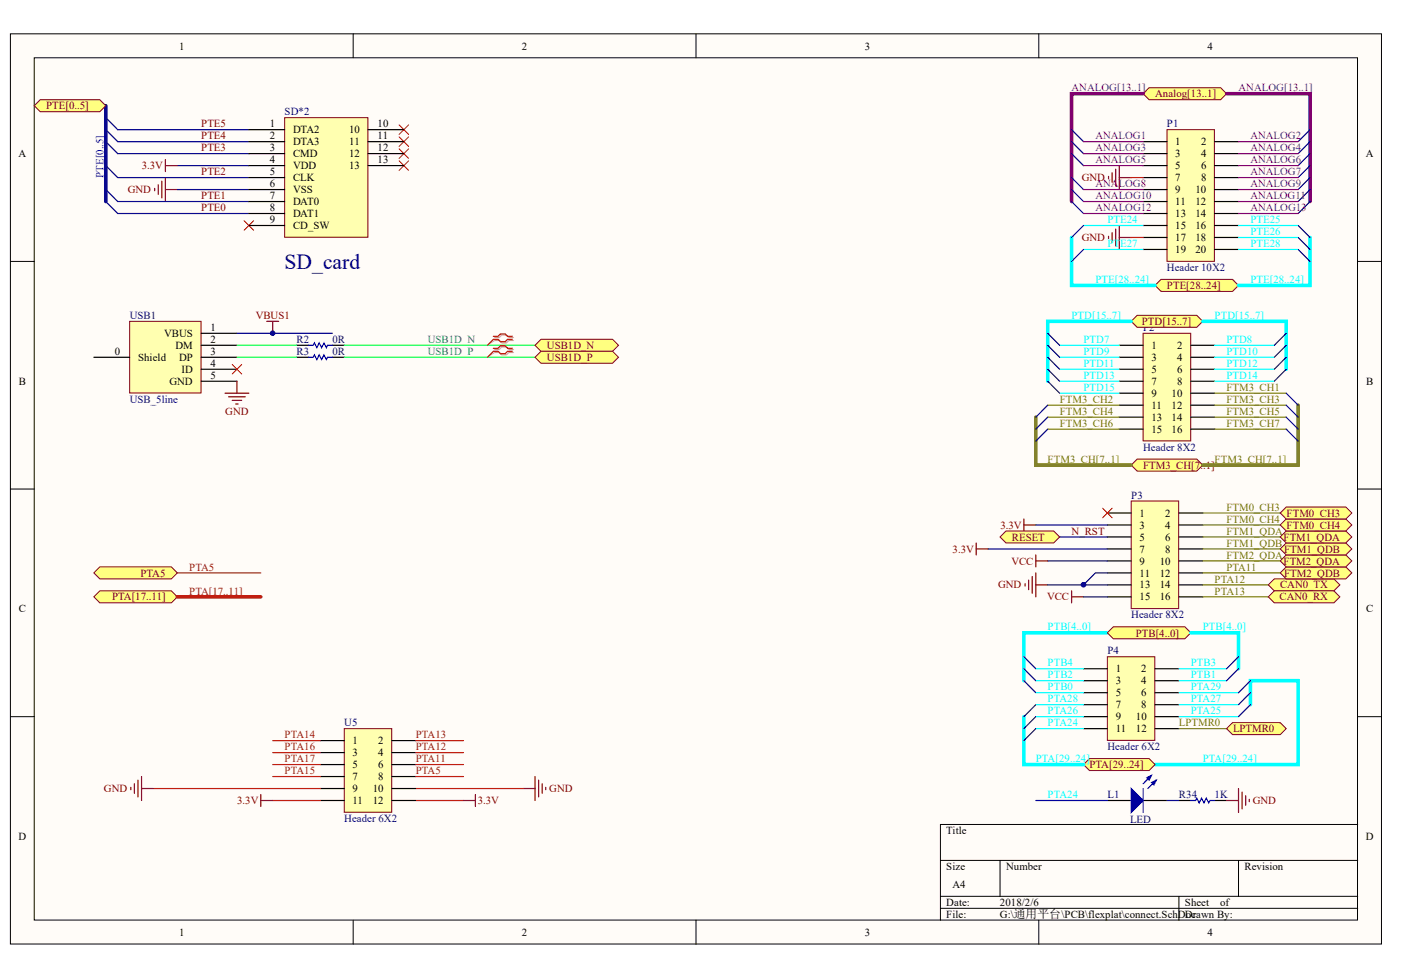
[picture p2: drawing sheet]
<svg xmlns="http://www.w3.org/2000/svg" width="289mm" height="202mm" viewBox="0 0 289 202" stroke-linecap="round" stroke-linejoin="round" font-family="sans-serif">
<g fill="#fffcf8" stroke="#000" stroke-width=".21">
<path d="M2.1 7h282.8v187.7h-282.8z"/>
<path d="M7.1 11.9h272.9v177.9h-272.9z"/>
</g>
<g fill="none" stroke="#000" stroke-width=".21">
<path d="M72.8 7v4.9M143.5 7v4.9M214.2 7v4.9M2.1 53.9h5M280 53.9h4.9M2.1 100.9h5M280 100.9h4.9M2.1 147.8h5M280 147.8h4.9M193.9 177.5h86.1M206.2 177.5v7.4M255.4 177.5v7.4"/>
<path d="M280 170.1h-86.1v19.7M72.8 189.8v5M143.5 189.8v5M193.9 184.9h86.1M193.9 187.4h86.1M214.2 189.8v5M243.1 184.9v4.9"/>
</g>
<g fill="none" stroke="#800000" stroke-width=".25">
<path d="M31.9 38.9v.4M32.6 38.1v2M33.4 37.4v3.4M34.1 32.9v2.5M34.1 36.6v5M34.1 34.2h2.5M34.1 39.1h2.5M212.1 119.7v1.9M212.9 118.9v3.5M213.6 118.2v4.9M211.4 120.4v.5M213.6 120.6h2.5"/>
<path d="M221 121.9v2.4M221 123.1h2.4"/>
</g>
<path d="M21.8 24.3l2.5 2.4h27M21.8 26.7l2.5 2.5h27M21.8 29.2l2.5 2.5h27M21.8 34.2l2.5 2.4h27M21.8 39.1l2.5 2.5h27M36.6 34.2h14.7M36.6 39.1h14.7M21.8 41.6l2.5 2.4h27" fill="none" stroke="#000080" stroke-width=".25"/>
<path d="M21.8 21.8v19.8" fill="none" stroke="#000080" stroke-width=".74"/>
<path d="M233.3 103.3h9.8v22.2h-9.8z" fill="#ffffb0" stroke="#800000" stroke-width=".21"/>
<g fill="none" stroke="#000" stroke-width=".25">
<path d="M228.4 105.8h4.9M228.4 108.3h4.9M228.4 110.8h4.9M228.4 113.2h4.9M228.4 115.7h4.9M228.4 118.2h4.9M243.1 105.8h4.9M243.1 108.3h4.9M243.1 110.8h4.9M243.1 113.2h4.9M243.1 115.7h4.9M243.1 118.2h4.9"/>
<path d="M228.4 120.6h4.9M228.4 123.1h4.9M243.1 120.6h4.9M243.1 123.1h4.9"/>
</g>
<path d="M227.4 104.8l2 2M229.4 104.8l-2 2" fill="none" stroke="#f00" stroke-width=".21"/>
<path d="M203.8 113.2h24.6M213.6 108.3h14.8M216.1 115.7h12.3M218.5 110.8h9.9M228.4 118.2h-2.5l-2.5 2.4M216.1 120.6h12.3M223.4 123.1h5" fill="none" stroke="#000080" stroke-width=".25"/>
<circle cx="223.4" cy="120.6" r=".47" fill="#000080" stroke="#000080" stroke-width=".21"/>
<path d="M211.2 107.1v2.4M211.2 108.3h2.4" fill="none" stroke="#800000" stroke-width=".25"/>
<path d="M228.4 135.5h9.8v17.2h-9.8z" fill="#ffffb0" stroke="#800000" stroke-width=".21"/>
<path d="M223.4 137.9h5M238.2 137.9h4.9M223.4 140.4h5M223.4 142.9h5M223.4 145.4h5M223.4 147.8h5M223.4 150.3h5M238.2 140.4h4.9M238.2 142.9h4.9M238.2 145.4h4.9M238.2 147.8h4.9M238.2 150.3h4.9" fill="none" stroke="#000" stroke-width=".25"/>
<path d="M240.7 26.7h9.7v27.2h-9.7z" fill="#ffffb0" stroke="#800000" stroke-width=".21"/>
<g fill="none" stroke="#000" stroke-width=".25">
<path d="M235.7 29.2h5M235.7 31.7h5M235.7 34.2h5M235.7 36.6h5M235.7 39.1h5M250.5 29.2h4.9M250.5 31.7h4.9M250.5 34.2h4.9M250.5 36.6h4.9M250.5 39.1h4.9M235.7 41.6h5M235.7 44h5"/>
<path d="M235.7 46.5h5M235.7 49h5M235.7 51.5h5M250.5 41.6h4.9M250.5 44h4.9M250.5 46.5h4.9M250.5 49h4.9M250.5 51.5h4.9"/>
</g>
<path d="M228.6 36.4v.5M229.4 35.6v2M230.1 34.9v3.5M230.8 34.2v4.9M230.8 36.6h2.5M228.6 48.7v.5M229.4 48v2M230.1 47.3v3.4M230.8 46.5v5M230.8 49h2.5" fill="none" stroke="#800000" stroke-width=".25"/>
<path d="M235.7 68.8h9.9v22.1h-9.9z" fill="#ffffb0" stroke="#800000" stroke-width=".21"/>
<g fill="none" stroke="#000" stroke-width=".25">
<path d="M230.8 71.2h4.9M230.8 73.7h4.9M230.8 76.2h4.9M230.8 78.6h4.9M245.6 71.2h4.9M245.6 73.7h4.9M245.6 76.2h4.9M245.6 78.6h4.9M230.8 81.1h4.9M230.8 83.6h4.9M230.8 86h4.9M230.8 88.5h4.9"/>
<path d="M245.6 81.1h4.9M245.6 83.6h4.9M245.6 86h4.9M245.6 88.5h4.9"/>
</g>
<path d="M55 66.3h2.5M56.2 66.3v2.5" fill="none" stroke="#800000" stroke-width=".25"/>
<circle cx="56.2" cy="68.7" r=".47" fill="#000080" stroke="#000080" stroke-width=".21"/>
<path d="M26.7 66.3h14.8v14.8h-14.8z" fill="#ffffb0" stroke="#800000" stroke-width=".21"/>
<path d="M19.4 73.7h7.3M41.5 68.8h7.4M41.5 71.2h7.4M41.5 73.7h7.4M41.5 76.2h7.4M41.5 78.6h7.4M61.2 71.2h2.4M61.2 73.7h2.4M68.5 71.2h2.5M68.5 73.7h2.5" fill="none" stroke="#000" stroke-width=".25"/>
<path d="M63.6 71.2h1l.2-.5 .5 1 .5-1 .5 1 .5-1 .5 1 .3-.5h.9M63.6 73.7h1l.2-.5 .5 1 .5-1 .5 1 .5-1 .5 1 .3-.5h.9" fill="none" stroke="#00f" stroke-width=".25"/>
<path d="M48.9 78.6v2.5M46.4 81.1h4.9M47.1 81.8h3.5M47.9 82.6h1.9M48.6 83.3h.5" fill="none" stroke="#800000" stroke-width=".25"/>
<path d="M48.9 68.8h19.6" fill="none" stroke="#000080" stroke-width=".25"/>
<path d="M48.9 71.2h12.3M48.9 73.7h12.3M71 71.2h39.3M71 73.7h39.3" fill="none" stroke="#0f0" stroke-width=".25"/>
<path d="M102 69.6h1l.5-.5h.9l.5 .5h1M102 70.2h1l.5 .5h.9l.5-.5h1M102 72.1h1l.5-.5h.9l.5 .5h1M102 72.7h1l.5 .5h.9l.5-.5h1" fill="none" stroke="#d0a19e" stroke-width=".25"/>
<path d="M102 70.2l-1.5 1M102 72.7l-1.5 1" fill="none" stroke="#d0a19e" stroke-width=".21"/>
<path d="M101.7 69.4h1l.5-.5h1l.5 .5h1M101.7 70h1l.5 .5h1l.5-.5h1M101.7 71.8h1l.5-.5h1l.5 .5h1M101.7 72.5h1l.5 .5h1l.5-.5h1" fill="none" stroke="#f00" stroke-width=".25"/>
<path d="M101.7 70l-1.2 1.2M101.7 72.5l-1.2 1.2" fill="none" stroke="#f00" stroke-width=".21"/>
<g fill="#ffff80" stroke="#800000" stroke-width=".21">
<path d="M8.3 20.6h12.3l1.2 1.2-1.2 1.2h-12.3l-1.2-1.2z" fill-rule="evenodd"/>
<path d="M111.6 70h14.7l1.3 1.2-1.3 1.3h-14.7l-1.3-1.3z" fill-rule="evenodd"/>
<path d="M111.6 72.5h14.7l1.3 1.2-1.3 1.2h-14.7l-1.3-1.2z" fill-rule="evenodd"/>
<path d="M207.5 109.5h9.8l1.2 1.3-1.2 1.2h-9.8l-1.3-1.2z" fill-rule="evenodd"/>
</g>
<path d="M213.6 114.5v2.4M213.6 115.7h2.5M253 165.1h2.4M255.4 162.6v5M256.2 163.4v3.4M256.9 164.1v2M257.6 164.9v.5" fill="none" stroke="#800000" stroke-width=".25"/>
<path d="M82.3 25.8l2 1.9M82.3 28.2l2 2M82.3 30.7l2 2M82.3 33.2l2 1.9M84.3 25.8l-2 1.9M84.3 28.2l-2 2M84.3 30.7l-2 2M84.3 33.2l-2 1.9M50.3 45.5l2 2M52.3 45.5l-2 2" fill="none" stroke="#f00" stroke-width=".21"/>
<path d="M228.4 165.1h4.9M235.7 165.1h5M243.1 165.1h2.5M250.5 165.1h2.5" fill="none" stroke="#000" stroke-width=".25"/>
<g fill="#00f" stroke="#00f" stroke-width=".25">
<path d="M233.3 162.6l2.4 2.5-2.4 2.5z"/>
<path d="M237.5 161.4l.9-.5-.4 1z"/>
<path d="M236.5 160.4l1-.5-.5 1z"/>
</g>
<path d="M237.5 159.9l-1.8 1.8M213.6 165.1h14.8M235.7 162.6v5M238.4 160.9l-1.7 1.7M245.6 165.1h1l.2-.5 .5 1 .5-1 .5 1 .5-1 .5 1 .2-.5h1" fill="none" stroke="#00f" stroke-width=".25"/>
<path d="M240.7 165.1h2.4" fill="none" stroke="#000080" stroke-width=".25"/>
<path d="M58.7 24.3h17.2v24.6h-17.2z" fill="#ffffb0" stroke="#800000" stroke-width=".21"/>
<g fill="none" stroke="#000" stroke-width=".25">
<path d="M51.3 26.7h7.4M51.3 29.2h7.4M51.3 31.7h7.4M51.3 34.2h7.4M51.3 36.6h7.4M51.3 39.1h7.4M75.9 26.7h7.4M75.9 29.2h7.4M75.9 31.7h7.4M75.9 34.2h7.4M51.3 41.6h7.4M51.3 44h7.4"/>
<path d="M51.3 46.5h7.4"/>
</g>
<path d="M95.6 165.1h2.4M98 163.9v2.5M107.9 162.6h2.4M110.3 160.2v4.9M111.1 160.9v3.5M111.8 161.7v1.9M112.6 162.4v.5" fill="none" stroke="#800000" stroke-width=".25"/>
<path d="M85.7 162.6h22.2M85.7 165.1h9.9" fill="none" stroke="#f00" stroke-width=".25"/>
<path d="M71 150.3h9.8v17.2h-9.8z" fill="#ffffb0" stroke="#800000" stroke-width=".21"/>
<path d="M66.1 152.8h4.9M66.1 155.2h4.9M66.1 157.7h4.9M80.8 152.8h4.9M80.8 155.2h4.9M80.8 157.7h4.9M66.1 160.2h4.9M66.1 162.6h4.9M66.1 165.1h4.9M80.8 160.2h4.9M80.8 162.6h4.9M80.8 165.1h4.9" fill="none" stroke="#000" stroke-width=".25"/>
<path d="M31.7 162.6h34.4M56.2 165.1h9.9" fill="none" stroke="#f00" stroke-width=".25"/>
<path d="M27 162.4v.5M27.7 161.7v1.9M28.5 160.9v3.5M29.2 160.2v4.9M29.2 162.6h2.5M53.8 163.9v2.5M53.8 165.1h2.4" fill="none" stroke="#800000" stroke-width=".25"/>
<path d="M234.5 94.7h12.3l1.2 1.2-1.2 1.3h-12.3l-1.2-1.3z" fill-rule="evenodd" fill="#ffff80" stroke="#800000" stroke-width=".21"/>
<path d="M216.1 83.6h14.7M216.1 86h14.7M216.1 88.5h14.7M250.5 81.1h14.8M250.5 83.6h14.8M250.5 86h14.8M250.5 88.5h14.8" fill="none" stroke="#808000" stroke-width=".25"/>
<path d="M218.5 71.2h12.3M218.5 78.6h12.3M218.5 73.7h12.3M218.5 76.2h12.3M250.5 71.2h12.3M250.5 78.6h12.3M250.5 73.7h12.3M250.5 76.2h12.3M218.5 81.1h12.3" fill="none" stroke="#0ff" stroke-width=".25"/>
<path d="M234.5 65h12.3l1.2 1.3-1.2 1.2h-12.3l-1.2-1.2z" fill-rule="evenodd" fill="#ffff80" stroke="#800000" stroke-width=".21"/>
<path d="M233.3 66.3h-17.2v12.3M248 66.3h17.3v9.9" fill="none" stroke="#0ff" stroke-width=".74"/>
<g fill="none" stroke="#000080" stroke-width=".25">
<path d="M216.1 68.8l2.4 2.4M216.1 71.2l2.4 2.5M216.1 73.7l2.4 2.5M216.1 76.2l2.4 2.4M216.1 78.6l2.4 2.5M265.3 68.8l-2.5 2.4M265.3 73.7l-2.5 2.5M265.3 71.2l-2.5 2.5M265.3 76.2l-2.5 2.4M216.1 83.6l-2.5 2.4M216.1 86l-2.5 2.5M216.1 88.5l-2.5 2.5"/>
<path d="M265.3 81.1l2.4 2.5M265.3 83.6l2.4 2.4M265.3 86l2.4 2.5M265.3 88.5l2.4 2.5"/>
</g>
<path d="M213.6 86v9.9h19.7M267.7 83.6v12.3h-19.7" fill="none" stroke="#808000" stroke-width=".74"/>
<path d="M237 18.1h14.7l1.3 1.2-1.3 1.3h-14.7l-1.3-1.3z" fill-rule="evenodd" fill="#ffff80" stroke="#800000" stroke-width=".21"/>
<path d="M235.7 19.3h-14.7v22.3M253 19.3h17.2v22.3" fill="none" stroke="#800080" stroke-width=".74"/>
<g fill="none" stroke="#000080" stroke-width=".25">
<path d="M221 26.7l2.4 2.5M221 29.2l2.4 2.5M221 31.7l2.4 2.5M221 36.6l2.4 2.5M221 39.1l2.4 2.5M270.2 26.7l-2.5 2.5M270.2 29.2l-2.5 2.5M270.2 31.7l-2.5 2.5M270.2 34.2l-2.5 2.4M270.2 36.6l-2.5 2.5M270.2 39.1l-2.5 2.5M221 41.6l2.4 2.4"/>
<path d="M270.2 41.6l-2.5 2.4"/>
</g>
<path d="M233.3 36.6h2.4M233.3 49h2.4" fill="none" stroke="#f00" stroke-width=".25"/>
<g fill="none" stroke="#800080" stroke-width=".25">
<path d="M223.4 29.2h12.3M223.4 31.7h12.3M223.4 34.2h12.3M223.4 39.1h12.3M255.4 29.2h12.3M255.4 31.7h12.3M255.4 34.2h12.3M255.4 39.1h12.3M255.4 36.6h12.3M223.4 41.6h12.3M223.4 44h12.3M255.4 41.6h12.3"/>
<path d="M255.4 44h12.3"/>
</g>
<path d="M239.4 57.6h14.8l1.2 1.3-1.2 1.2h-14.8l-1.2-1.2z" fill-rule="evenodd" fill="#ffff80" stroke="#800000" stroke-width=".21"/>
<path d="M223.4 46.5h12.3M223.4 51.5h12.3M255.4 46.5h12.3M255.4 51.5h12.3M255.4 49h12.3" fill="none" stroke="#0ff" stroke-width=".25"/>
<path d="M221 49v9.9h17.2M270.2 49v9.9h-14.8" fill="none" stroke="#0ff" stroke-width=".74"/>
<path d="M223.4 46.5l-2.4 2.5M223.4 51.5l-2.4 2.4M267.7 46.5l2.5 2.5M267.7 49l2.5 2.5M267.7 51.5l2.5 2.4" fill="none" stroke="#000080" stroke-width=".25"/>
<path d="M248 110.8h16M248 113.2h16M248 115.7h16M248 118.2h16M248 105.8h16M248 108.3h16M248 120.6h13.6M248 123.1h13.6" fill="none" stroke="#808000" stroke-width=".25"/>
<g fill="#ffff80" stroke="#800000" stroke-width=".21">
<path d="M262.8 119.4h12.3l1.2 1.2-1.2 1.3h-12.3l-1.2-1.3z" fill-rule="evenodd"/>
<path d="M262.8 121.9h12.3l1.2 1.2-1.2 1.2h-12.3l-1.2-1.2z" fill-rule="evenodd"/>
<path d="M265.3 116.9h12.2l1.3 1.3-1.3 1.2h-12.2l-1.3-1.2z" fill-rule="evenodd"/>
<path d="M265.3 114.5h12.2l1.3 1.2-1.3 1.2h-12.2l-1.3-1.2z" fill-rule="evenodd"/>
<path d="M265.3 112h12.2l1.3 1.2-1.3 1.3h-12.2l-1.3-1.3z" fill-rule="evenodd"/>
<path d="M265.3 109.5h12.2l1.3 1.3-1.3 1.2h-12.2l-1.3-1.2z" fill-rule="evenodd"/>
<path d="M265.3 107.1h12.2l1.3 1.2-1.3 1.2h-12.2l-1.3-1.2z" fill-rule="evenodd"/>
<path d="M265.3 104.6h12.2l1.3 1.2-1.3 1.3h-12.2l-1.3-1.3z" fill-rule="evenodd"/>
</g>
<path d="M243.1 150.3h9.9" fill="none" stroke="#808000" stroke-width=".25"/>
<path d="M254.2 149.1h9.8l1.3 1.2-1.3 1.2h-9.8l-1.2-1.2z" fill-rule="evenodd" fill="#ffff80" stroke="#800000" stroke-width=".21"/>
<path d="M213.6 147.8h9.8M213.6 145.4h9.8M213.6 150.3h9.8M243.1 147.8h12.3M243.1 145.4h12.3M243.1 142.9h12.3" fill="none" stroke="#0ff" stroke-width=".25"/>
<path d="M257.9 145.4v-5h9.8v17.3h-29.5" fill="none" stroke="#0ff" stroke-width=".74"/>
<path d="M224.7 156.5h12.3l1.2 1.2-1.2 1.2h-12.3l-1.3-1.2z" fill-rule="evenodd" fill="#ffff80" stroke="#800000" stroke-width=".21"/>
<path d="M228.4 130.5h-17.2v9.9M211.2 147.8v9.9h12.2" fill="none" stroke="#0ff" stroke-width=".74"/>
<path d="M211.2 137.9l2.4 2.5M211.2 135.5l2.4 2.4M211.2 140.4l2.4 2.5M213.6 145.4l-2.4 2.4M213.6 147.8l-2.4 2.5M213.6 150.3l-2.4 2.5M257.9 140.4l-2.5 2.5M257.9 142.9l-2.5 2.5M257.9 145.4l-2.5 2.4" fill="none" stroke="#000080" stroke-width=".25"/>
<path d="M213.6 137.9h9.8M243.1 137.9h9.9M213.6 140.4h9.8M213.6 142.9h9.8M243.1 140.4h9.9" fill="none" stroke="#0ff" stroke-width=".25"/>
<path d="M229.6 129.3h14.8l1.2 1.2-1.2 1.3h-14.8l-1.2-1.3z" fill-rule="evenodd" fill="#ffff80" stroke="#800000" stroke-width=".21"/>
<path d="M245.6 130.5h9.8v7.4" fill="none" stroke="#0ff" stroke-width=".74"/>
<path d="M255.4 137.9l-2.4 2.5M255.4 135.5l-2.4 2.4" fill="none" stroke="#000080" stroke-width=".25"/>
<path d="M20.6 121.9h14.7l1.3 1.2-1.3 1.2h-14.7l-1.2-1.2z" fill-rule="evenodd" fill="#ffff80" stroke="#800000" stroke-width=".21"/>
<path d="M36.6 123.1h17.2" fill="none" stroke="#ae2100" stroke-width=".74"/>
<path d="M36.6 118.2h17.2" fill="none" stroke="#ae2100" stroke-width=".25"/>
<path d="M20.6 116.9h14.7l1.3 1.3-1.3 1.2h-14.7l-1.2-1.2z" fill-rule="evenodd" fill="#ffff80" stroke="#800000" stroke-width=".21"/>
<path d="M56.2 152.8h9.9M56.2 155.2h9.9M56.2 157.7h9.9M85.7 152.8h9.9M85.7 155.2h9.9M85.7 157.7h9.9M56.2 160.2h9.9M85.7 160.2h9.9" fill="none" stroke="#ae2100" stroke-width=".25"/>
<path d="M201.3 112v2.5M201.3 113.2h2.5" fill="none" stroke="#800000" stroke-width=".25"/>
<path d="M47.9 75.2l1.9 2M49.8 75.2l-1.9 2" fill="none" stroke="#f00" stroke-width=".21"/>
<text font-size="4.5" fill="#000080" x="58.7" y="55.4">SD_card</text>
<g font-size="2.2">
<text x="36.9" y="10.2">1</text>
<text x="107.7" y="10.2">2</text>
<text x="178.3" y="10.2">3</text>
<text x="249" y="10.2">4</text>
<text x="55.6" y="26.3">1</text>
<text x="55.6" y="28.7">2</text>
<text x="60.4" y="27.5">DTA2</text>
<text x="60.4" y="30">DTA3</text>
<text x="72" y="27.5">10</text>
<text x="72" y="30">11</text>
<text x="77.9" y="26.3">10</text>
<text x="77.9" y="28.7">11</text>
<text x="242.4" y="30">1</text>
<text x="247.7" y="30">2</text>
<text x="3.8" y="32.4">A</text>
<text x="55.6" y="31.2">3</text>
<text x="55.6" y="33.7">4</text>
<text x="60.4" y="32.4">CMD</text>
<text x="60.4" y="34.9">VDD</text>
<text x="72" y="32.4">12</text>
<text x="72" y="34.9">13</text>
<text x="77.9" y="31.2">12</text>
<text x="77.9" y="33.7">13</text>
<text x="242.4" y="32.4">3</text>
<text x="242.4" y="34.9">5</text>
<text x="247.7" y="32.4">4</text>
<text x="247.7" y="34.9">6</text>
<text x="281.7" y="32.4">A</text>
<text x="55.6" y="36.1">5</text>
<text x="55.6" y="38.6">6</text>
<text x="55.6" y="41.1">7</text>
<text x="60.4" y="37.4">CLK</text>
<text x="60.4" y="39.8">VSS</text>
<text x="242.4" y="37.4">7</text>
<text x="242.4" y="39.8">9</text>
<text x="246.5" y="39.8">10</text>
<text x="247.7" y="37.4">8</text>
<text x="55.6" y="43.6">8</text>
<text x="55.6" y="46">9</text>
<text x="60.4" y="42.3">DAT0</text>
<text x="60.4" y="44.8">DAT1</text>
<text x="60.4" y="47.3">CD_SW</text>
<text x="242.4" y="42.3">11</text>
<text x="242.4" y="44.8">13</text>
<text x="242.4" y="47.3">15</text>
<text x="246.5" y="42.3">12</text>
<text x="246.5" y="44.8">14</text>
<text x="246.5" y="47.3">16</text>
<text x="242.4" y="49.7">17</text>
<text x="242.4" y="52.2">19</text>
<text x="246.5" y="49.7">18</text>
<text x="246.5" y="52.2">20</text>
<text x="33.9" y="69.5">VBUS</text>
<text x="36.2" y="72">DM</text>
<text x="43.4" y="68.3">1</text>
<text x="43.4" y="70.8">2</text>
<text x="237.5" y="72">1</text>
<text x="242.8" y="72">2</text>
<text x="23.7" y="73.2">0</text>
<text x="28.5" y="74.4">Shield</text>
<text x="36.9" y="74.4">DP</text>
<text x="37.4" y="76.9">ID</text>
<text x="43.4" y="73.2">3</text>
<text x="43.4" y="75.7">4</text>
<text x="237.5" y="74.4">3</text>
<text x="237.5" y="76.9">5</text>
<text x="242.8" y="74.4">4</text>
<text x="242.8" y="76.9">6</text>
<text x="3.9" y="79.4">B</text>
<text x="34.9" y="79.4">GND</text>
<text x="43.4" y="78.1">5</text>
<text x="237.5" y="79.4">7</text>
<text x="237.5" y="81.8">9</text>
<text x="241.6" y="81.8">10</text>
<text x="242.8" y="79.4">8</text>
<text x="281.7" y="79.4">B</text>
<text x="237.5" y="84.3">11</text>
<text x="237.5" y="86.8">13</text>
<text x="237.5" y="89.3">15</text>
<text x="241.6" y="84.3">12</text>
<text x="241.6" y="86.8">14</text>
<text x="241.6" y="89.3">16</text>
<text x="235" y="106.6">1</text>
<text x="240.3" y="106.6">2</text>
<text x="235" y="109">3</text>
<text x="235" y="111.5">5</text>
<text x="235" y="114">7</text>
<text x="240.3" y="109">4</text>
<text x="240.3" y="111.5">6</text>
<text x="240.3" y="114">8</text>
<text x="235" y="116.5">9</text>
<text x="235" y="118.9">11</text>
<text x="239.2" y="116.5">10</text>
<text x="239.2" y="118.9">12</text>
<text x="235" y="121.4">13</text>
<text x="235" y="123.9">15</text>
<text x="239.2" y="121.4">14</text>
<text x="239.2" y="123.9">16</text>
<text x="3.9" y="126.3">C</text>
<text x="281.7" y="126.3">C</text>
<text x="230.1" y="138.7">1</text>
<text x="230.1" y="141.2">3</text>
<text x="230.1" y="143.6">5</text>
<text x="235.4" y="138.7">2</text>
<text x="235.4" y="141.2">4</text>
<text x="235.4" y="143.6">6</text>
<text x="230.1" y="146.1">7</text>
<text x="230.1" y="148.6">9</text>
<text x="234.3" y="148.6">10</text>
<text x="235.4" y="146.1">8</text>
<text x="72.7" y="153.5">1</text>
<text x="72.7" y="156">3</text>
<text x="78" y="153.5">2</text>
<text x="78" y="156">4</text>
<text x="230.1" y="151">11</text>
<text x="234.3" y="151">12</text>
<text x="72.7" y="158.5">5</text>
<text x="72.7" y="160.9">7</text>
<text x="78" y="158.5">6</text>
<text x="78" y="160.9">8</text>
<text x="72.7" y="163.4">9</text>
<text x="72.7" y="165.9">11</text>
<text x="76.9" y="163.4">10</text>
<text x="76.9" y="165.9">12</text>
<text x="3.8" y="173.3">D</text>
<text x="195.2" y="172">Title</text>
<text x="281.7" y="173.3">D</text>
<text x="195.2" y="179.5">Size</text>
<text x="207.5" y="179.5">Number</text>
<text x="256.6" y="179.5">Revision</text>
<text x="196.4" y="183.2">A4</text>
<text x="195.2" y="186.9">Date:</text>
<text x="195.2" y="189.4">File:</text>
<text x="206.2" y="186.9">2018/2/6</text>
<text x="206.2" y="189.4">G:\通用平台\PCB\flexplat\connect.SchDoc</text>
<text x="244.4" y="186.9">Sheet</text>
<text x="244.4" y="189.4">Drawn By:</text>
<text x="251.6" y="186.9">of</text>
<text x="36.9" y="193">1</text>
<text x="107.7" y="193">2</text>
<text x="178.3" y="193">3</text>
<text x="249" y="193">4</text>
</g>
<g font-size="2.2" fill="#800000">
<text x="9.5" y="22.6">PTE[0..5]</text>
<text x="238.2" y="20.1">Analog[13..1]</text>
<text x="41.5" y="26.3">PTE5</text>
<text x="41.5" y="28.7">PTE4</text>
<text x="29.2" y="34.9">3.3V</text>
<text x="41.5" y="31.2">PTE3</text>
<text x="26.4" y="39.8">GND</text>
<text x="41.5" y="36.1">PTE2</text>
<text x="41.5" y="41.1">PTE1</text>
<text x="223.1" y="37.4">GND</text>
<text x="41.5" y="43.6">PTE0</text>
<text x="223.1" y="49.7">GND</text>
<text x="240.7" y="59.6">PTE[28..24]</text>
<text x="52.7" y="65.8">VBUS1</text>
<text x="112.8" y="72">USB1D_N</text>
<text x="235.5" y="67">PTD[15..7]</text>
<text x="112.8" y="74.4">USB1D_P</text>
<text x="46.5" y="85.6">GND</text>
<text x="235.7" y="96.7">FTM3_CH[7..1]</text>
<text x="265.3" y="106.6">FTM0_CH3</text>
<text x="196.5" y="114">3.3V</text>
<text x="206.3" y="109">3.3V</text>
<text x="208.7" y="111.5">RESET</text>
<text x="221" y="110.3">N_RST</text>
<text x="264.7" y="111.5">FTM1_QDA</text>
<text x="264.8" y="114">FTM1_QDB</text>
<text x="265.3" y="109">FTM0_CH4</text>
<text x="29" y="118.9">PTA5</text>
<text x="208.6" y="116.5">VCC</text>
<text x="264.7" y="116.5">FTM2_QDA</text>
<text x="264.8" y="118.9">FTM2_QDB</text>
<text x="23.1" y="123.9">PTA[17..11]</text>
<text x="205.8" y="121.4">GND</text>
<text x="215.9" y="123.9">VCC</text>
<text x="263.9" y="123.9">CAN0_RX</text>
<text x="264" y="121.4">CAN0_TX</text>
<text x="234.2" y="131.3">PTB[4..0]</text>
<text x="254.3" y="151">LPTMR0</text>
<text x="224.7" y="158.5">PTA[29..24]</text>
<text x="21.4" y="163.4">GND</text>
<text x="48.9" y="165.9">3.3V</text>
<text x="98.5" y="165.9">3.3V</text>
<text x="113.3" y="163.4">GND</text>
<text x="258.4" y="165.9">GND</text>
</g>
<g font-size="2.2" fill="#000080">
<text x="58.7" y="23.8">SD*2</text>
<text x="240.7" y="26.3">P1</text>
<text x="240.7" y="55.9">Header 10X2</text>
<text x="26.7" y="65.8">USB1</text>
<text x="61.1" y="70.8">R2</text>
<text x="68.5" y="70.8">0R</text>
<text x="235.7" y="68.3">P2</text>
<text x="61.1" y="73.2">R3</text>
<text x="68.5" y="73.2">0R</text>
<text x="26.7" y="83.1">USB_5line</text>
<text x="235.7" y="93">Header 8X2</text>
<text x="233.3" y="102.8">P3</text>
<text x="233.3" y="127.6">Header 8X2</text>
<text x="228.4" y="135">P4</text>
<text x="71" y="149.8">U5</text>
<text x="228.4" y="154.7">Header 6X2</text>
<text x="228.4" y="164.6">L1</text>
<text x="243.1" y="164.6">R34</text>
<text x="250.5" y="164.6">1K</text>
<text x="71" y="169.6">Header 6X2</text>
<text x="233" y="169.8">LED</text>
</g>
<g font-size="2.2" fill="#800080">
<text x="221" y="18.9">ANALOG[13..1]</text>
<text x="255.4" y="18.9">ANALOG[13..1]</text>
<text x="225.9" y="28.7">ANALOG1</text>
<text x="257.9" y="28.7">ANALOG2</text>
<text x="225.9" y="31.2">ANALOG3</text>
<text x="225.9" y="33.7">ANALOG5</text>
<text x="257.9" y="31.2">ANALOG4</text>
<text x="257.9" y="33.7">ANALOG6</text>
<text x="225.9" y="38.6">ANALOG8</text>
<text x="225.9" y="41.1">ANALOG10</text>
<text x="257.9" y="36.1">ANALOG7</text>
<text x="257.9" y="38.6">ANALOG9</text>
<text x="257.9" y="41.1">ANALOG11</text>
<text x="225.9" y="43.6">ANALOG12</text>
<text x="257.9" y="43.6">ANALOG13</text>
</g>
<text font-size="2.2" fill="#00f" x="21.3" y="36.6" transform="rotate(-90 21.3 36.6)">PTE[0..5]</text>
<g font-size="2.2" fill="#0ff">
<text x="228.4" y="46">PTE24</text>
<text x="257.9" y="46">PTE25</text>
<text x="228.4" y="51">PTE27</text>
<text x="257.9" y="48.5">PTE26</text>
<text x="257.9" y="51">PTE28</text>
<text x="225.9" y="58.4">PTE[28..24]</text>
<text x="257.9" y="58.4">PTE[28..24]</text>
<text x="221" y="65.8">PTD[15..7]</text>
<text x="250.5" y="65.8">PTD[15..7]</text>
<text x="223.5" y="70.8">PTD7</text>
<text x="252.9" y="70.8">PTD8</text>
<text x="223.5" y="73.2">PTD9</text>
<text x="223.5" y="75.7">PTD11</text>
<text x="252.9" y="73.2">PTD10</text>
<text x="252.9" y="75.7">PTD12</text>
<text x="223.5" y="78.1">PTD13</text>
<text x="223.5" y="80.6">PTD15</text>
<text x="252.9" y="78.1">PTD14</text>
<text x="216.1" y="130">PTB[4..0]</text>
<text x="248.1" y="130">PTB[4..0]</text>
<text x="216.1" y="137.5">PTB4</text>
<text x="245.6" y="137.5">PTB3</text>
<text x="216.1" y="142.4">PTB0</text>
<text x="216.1" y="139.9">PTB2</text>
<text x="245.6" y="142.4">PTA29</text>
<text x="245.6" y="139.9">PTB1</text>
<text x="216.1" y="149.8">PTA24</text>
<text x="216.1" y="147.3">PTA26</text>
<text x="216.1" y="144.9">PTA28</text>
<text x="245.6" y="147.3">PTA25</text>
<text x="245.6" y="144.9">PTA27</text>
<text x="213.6" y="157.2">PTA[29..24]</text>
<text x="248.1" y="157.2">PTA[29..24]</text>
<text x="216.1" y="164.6">PTA24</text>
</g>
<g font-size="2.2" fill="#17855c">
<text x="88.2" y="70.8">USB1D_N</text>
<text x="88.2" y="73.2">USB1D_P</text>
</g>
<g font-size="2.2" fill="#808000">
<text x="218.5" y="83.1">FTM3_CH2</text>
<text x="252.9" y="80.6">FTM3_CH1</text>
<text x="252.9" y="83.1">FTM3_CH3</text>
<text x="218.5" y="85.6">FTM3_CH4</text>
<text x="218.5" y="88">FTM3_CH6</text>
<text x="252.9" y="85.6">FTM3_CH5</text>
<text x="252.9" y="88">FTM3_CH7</text>
<text x="216.1" y="95.5">FTM3_CH[7..1]</text>
<text x="250.5" y="95.5">FTM3_CH[7..1]</text>
<text x="252.9" y="105.3">FTM0_CH3</text>
<text x="252.9" y="107.8">FTM0_CH4</text>
<text x="252.9" y="110.3">FTM1_QDA</text>
<text x="252.9" y="112.8">FTM1_QDB</text>
<text x="252.9" y="117.7">PTA11</text>
<text x="252.9" y="115.2">FTM2_QDA</text>
<text x="250.5" y="120.2">PTA12</text>
<text x="250.5" y="122.6">PTA13</text>
<text x="243.1" y="149.8">LPTMR0</text>
</g>
<g font-size="2.2" fill="#ae2100">
<text x="39" y="117.7">PTA5</text>
<text x="39" y="122.6">PTA[17..11]</text>
<text x="58.7" y="152.3">PTA14</text>
<text x="58.7" y="154.7">PTA16</text>
<text x="85.7" y="154.7">PTA12</text>
<text x="85.7" y="152.3">PTA13</text>
<text x="58.7" y="157.2">PTA17</text>
<text x="58.7" y="159.7">PTA15</text>
<text x="85.7" y="157.2">PTA11</text>
<text x="85.7" y="159.7">PTA5</text>
</g>
</svg>
